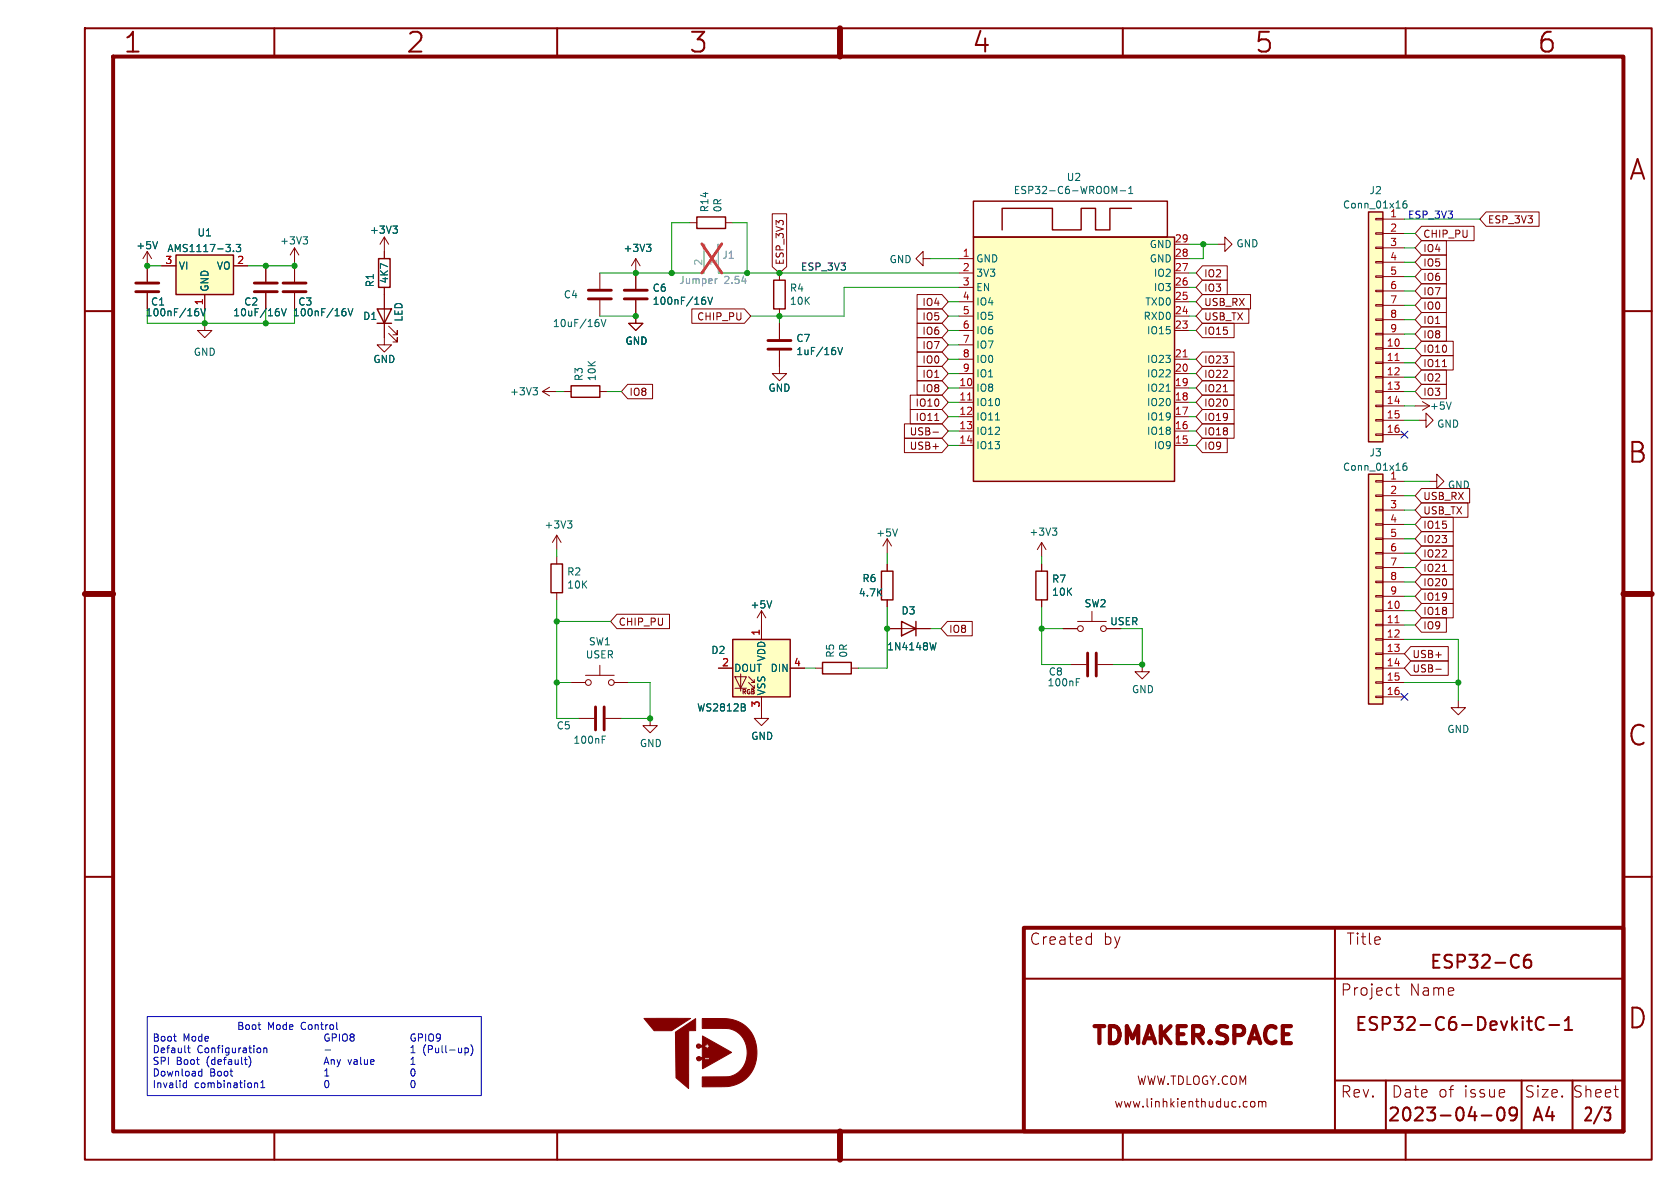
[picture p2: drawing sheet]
<svg xmlns="http://www.w3.org/2000/svg" width="297mm" height="210mm" viewBox="0 0 297 210" stroke-linecap="round" stroke-linejoin="round" font-family="sans-serif">
<g fill="none" stroke="#840000" stroke-width=".35">
<path d="M15 5h277v200h-277zM48.5 5v5M98.5 5v5M148.5 5v5M198.5 5v5M248.5 5v5M15 55h5M287 55h5M15 105h5M287 105h5M15 155h5M287 155h5"/>
<path d="M181 173h106M236 164v36M270.3 179.8v1.9l.1 .3 .4 .1M270.5 168.8a.91 .91 0 0 0-1.1 1v.8l.2 .4 .7 .1 .3-.2 .1-.8-.2-.3-.7-.2-.4 .5M272.9 180a.86 .86 0 0 0-1-.1 .86 .86 0 0 0-.4 .9 .97 .97 0 0 0 .3 1 .97 .97 0 0 0 1 .2l.1-.1M236 191h51M245 191v9M261.9 197.2h1.8M265 195.9a.55 .55 0 0 1 .9 .3 1.35 1.35 0 0 1-.5 1.9 .59 .59 0 0 1-.6-.5 1.79 1.79 0 0 1 .2-1.7zM268.2 196.8l-.5 .4h-.4l-.4-.4v-.6l.2-.3 .6-.1 .4 .2a1.52 1.52 0 0 1-.6 2.1h-.4M269 191v9M270 180.5h.8"/>
<path d="M273.9 181.2h1.8M276.6 182.1h1.3M276.6 180.4l.7-.6v2.3M278 191v9M283.6 195.8h1.1l-.6 .8a.48 .48 0 0 1 .6 .5v.5l-.2 .4-.6 .1M48.5 200v5M98.5 200v5M148.5 200v5M198.5 200v5M248.5 200v5"/>
</g>
<path d="M20 10h267v190h-267zM181 164h106v36h-106z" fill="none" stroke="#840000" stroke-width=".7"/>
<path d="M148.5 5v5M15 105h5M287 105h5M148.5 200v5" fill="none" stroke="#840000" stroke-width="1.1"/>
<g fill="none" stroke="#840000" stroke-width=".18">
<path d="M121.9 39.4h1.3M128.3 39.4h1.2M136.5 37.8h2.6v9.3l-1.3 1.2-1.3-1.2zM243.2 38.6h1.3v.3h-1.3zM244.5 38.7h3.8M262.7 37.5h9.4v2.5h-9.4l-1.1-1.3zM26 44.5v5.3M26 51.8v2.8M26 44.5l-.7 1.2M26 44.5l.8 1.2M28.6 47h2.5M36.2 57.2v1.2h1.3l-1.3 1.3-1.3-1.3h1.3"/>
<path d="M36.2 52.1v2.5M41.3 47h2.5M47 47v2.8M47 51.8v2.8M52.1 43.8l-.8 1.3M52.1 43.8v2.6M52.1 47v2.8M52.1 51.8v2.8M52.1 43.8l.7 1.3M67.9 50.8v10.2h1.3l-1.3 1.2-1.2-1.2h1.2M67.9 41.9v3.8M67.9 41.9l-.7 1.3"/>
<path d="M67.9 41.9l.8 1.3M68.7 58.9l1.5 1.6v-.8v.8h-.7M68.7 57.7l1.5 1.5v-.8v.8h-.7M106 48.3v2.8M106 53.1v2.8M112.4 53.1v4.1h1.3l-1.3 1.2-1.3-1.2h1.3M112.4 45.7v5.4M112.4 45.7l-.8 1.3M112.4 45.7l.8 1.3M122.3 54.6h9.3l1.1 1.3-1.1 1.3h-9.3zM137.8 48.3v1.2M137.8 54.6v1.3"/>
<path d="M137.8 57.2v2.7M162.1 52.1h4.4l1.1 1.2-1.1 1.3h-4.4zM162.1 54.6h4.4l1.1 1.3-1.1 1.3h-4.4zM162.1 59.7h4.4l1.1 1.3-1.1 1.2h-4.4zM162.1 57.1h4.4l1.1 1.3-1.1 1.3h-4.4zM163.2 45.7v-1.2l-1.3 1.2 1.3 1.3v-1.3h1.3M169.5 45.7h2.6M169.5 48.3h2.6M169.5 58.4h2.6M169.5 55.9h2.6M169.5 53.3h2.6M169.5 50.8h2.6"/>
<path d="M207.6 45.7h2.6M207.6 48.3h2.6M207.6 58.4h2.6M207.6 55.9h2.6M207.6 53.3h2.6M207.6 50.8h2.6M207.6 43.2h2.6M212.6 54.6h8.2v2.6h-8.2l-1.1-1.3zM212.6 57.1h5.6v2.6h-5.6l-1.1-1.3zM212.6 52.1h8.5v2.5h-8.5l-1.1-1.3zM212.6 49.5h4.4v2.6h-4.4l-1.1-1.3zM212.6 47h4.4v2.5h-4.4l-1.1-1.2z"/>
<path d="M215.3 43.2h1.2v-1.3l1.3 1.3-1.3 1.3v-1.3M243.2 58.9h1.3v.3h-1.3zM243.2 56.4h1.3v.2h-1.3zM243.2 53.8h1.3v.3h-1.3zM243.2 51.3h1.3v.3h-1.3zM243.2 48.8h1.3v.2h-1.3zM243.2 46.2h1.3v.3h-1.3zM243.2 43.7h1.3v.2h-1.3zM243.2 41.1h1.3v.3h-1.3zM244.5 41.3h3.8M244.5 43.8h3.8M244.5 46.4h3.8"/>
<path d="M244.5 48.9h3.8M244.5 51.4h3.8M244.5 54h3.8M244.5 56.5h3.8M244.5 59.1h3.8M251.3 50.2h4.4v2.5h-4.4l-1.1-1.3zM251.3 47.6h4.4v2.6h-4.4l-1.1-1.3zM251.3 45.1h4.4v2.5h-4.4l-1.1-1.2zM251.3 55.2h4.4v2.6h-4.4l-1.1-1.3zM251.3 52.7h4.4v2.5h-4.4l-1.1-1.2zM251.3 42.5h4.4v2.6h-4.4l-1.1-1.3zM251.3 40h9.3v2.5h-9.3l-1.1-1.2z"/>
<path d="M251.3 57.8h4.4v2.5h-4.4l-1.1-1.2zM95.9 69.2h2.5M95.9 69.2l1.3 .8M97.2 68.5l-1.3 .7M99.7 69.2h1.3M106 69.2h1.3M111 67.9h4.4v2.6h-4.4l-1.1-1.3zM137.8 62v4h1.3l-1.3 1.3-1.3-1.3h1.3M159.9 77.5h6.6l1.1 1.2-1.1 1.3h-6.6zM159.9 74.9h6.6l1.1 1.3-1.1 1.3h-6.6zM160.9 72.4h5.6l1.1 1.3-1.1 1.2h-5.6zM160.9 69.8h5.6l1.1 1.3-1.1 1.3h-5.6z"/>
<path d="M162.1 67.3h4.4l1.1 1.3-1.1 1.3h-4.4zM162.1 64.8h4.4l1.1 1.2-1.1 1.3h-4.4zM162.1 62.2h4.4l1.1 1.3-1.1 1.3h-4.4zM164.9 76.4h1M165.2 74.3h.8M169.5 68.6h2.6M169.5 71.1h2.6M169.5 73.7h2.6M169.5 76.2h2.6M169.5 78.7h2.6M169.5 66h2.6M169.5 63.5h2.6"/>
<path d="M169.5 61h2.6M207.6 68.6h2.6M207.6 71.1h2.6M207.6 73.7h2.6M207.6 76.2h2.6M207.6 78.7h2.6M207.6 66h2.6M207.6 63.5h2.6M212.6 64.8h5.6v2.5h-5.6l-1.1-1.3zM212.6 67.3h5.6v2.6h-5.6l-1.1-1.3zM212.6 69.8h5.6v2.6h-5.6l-1.1-1.3zM212.6 62.2h5.6v2.6h-5.6l-1.1-1.3z"/>
<path d="M212.6 77.5h4.4v2.5h-4.4l-1.1-1.3zM212.6 74.9h5.6v2.6h-5.6l-1.1-1.3zM212.6 72.4h5.6v2.5h-5.6l-1.1-1.2zM216.3 69.3h.7M243.2 76.7h1.3v.3h-1.3zM243.2 74.2h1.3v.2h-1.3zM243.2 71.6h1.3v.3h-1.3zM243.2 69.1h1.3v.2h-1.3zM243.2 66.5h1.3v.3h-1.3zM243.2 64h1.3v.3h-1.3zM243.2 61.5h1.3v.2h-1.3zM244.5 69.2h3.8"/>
<path d="M244.5 71.8h3.8M244.5 61.6h3.8M244.5 64.1h3.8M244.5 66.7h3.8M244.5 74.3h3.8M244.5 76.8h3.8M250.2 71.8h2.5M250.8 74.3h1.3v-1.3l1.3 1.3-1.3 1.3v-1.3M251.3 60.3h5.6v2.6h-5.6l-1.1-1.3zM251.3 62.9h5.6v2.5h-5.6l-1.1-1.3zM251.3 67.9h4.4v2.6h-4.4l-1.1-1.3zM251.3 65.4h4.4v2.5h-4.4l-1.1-1.2z"/>
<path d="M251.5 71l1.2 .8M252.7 71.8l-1.2 .7M255 64.8h.7M98.4 94.6l-.7 1.3M98.4 94.6v2.6M98.4 98.4v1.3M98.4 94.6l.8 1.3M156.8 95.3v2.5M156.8 99.7v1.3M156.8 95.3l-.7 1.2M156.8 95.3l.8 1.2M184.1 95.9v2.5"/>
<path d="M184.1 99.7v1.3M184.1 95.9l-.7 1.3M184.1 95.9l.8 1.3M243.2 97.7h1.3v.2h-1.3zM243.2 95.1h1.3v.3h-1.3zM243.2 92.6h1.3v.2h-1.3zM243.2 90h1.3v.3h-1.3zM243.2 87.5h1.3v.3h-1.3zM243.2 85h1.3v.2h-1.3zM244.5 85.1h3.8M244.5 87.6h3.8M244.5 90.2h3.8"/>
<path d="M244.5 92.7h3.8M244.5 95.3h3.8M244.5 97.8h3.8M251.3 94h5.6v2.5h-5.6l-1.1-1.2zM251.3 86.4h8.5v2.5h-8.5l-1.1-1.3zM251.3 88.9h8.2v2.5h-8.2l-1.1-1.2zM251.3 91.4h5.6v2.6h-5.6l-1.1-1.3zM251.3 96.5h5.6v2.6h-5.6l-1.1-1.3zM251.3 99.1h5.6v2.5h-5.6l-1.1-1.3zM252.7 85.1h1.3v-1.3l1.3 1.3-1.3 1.3v-1.3M98.4 104.8v1.2M103.5 119.4h5.1"/>
<path d="M106 117.6v1.8M109.1 108.6h9.3v2.5h-9.3l-1.2-1.2zM127 118.1h2.5M129.9 119.6h2.1l-1.1 2.1zM130.9 119.1v3.1M132.3 119.6l1 1.1v-.6M134.6 108v5M134.6 108l-.7 1.2M134.6 108l.8 1.2M139.7 118.1h2.5M144.1 118.1h1.3M150.5 118.1h1.3"/>
<path d="M156.8 111.1h7.7M156.8 106v1.3M167.5 109.9h4.4v2.5h-4.4l-1.1-1.3zM184.1 106v1.3M188 111.1h2.5M189.2 117.5h2.8M190.5 109.9h5.1M193 108.1v1.8M194.1 117.5h2.7M195.6 111.1h2.5M201.9 117.5v1.2h1.3l-1.3 1.3-1.2-1.3h1.2M243.2 118h1.3v.2h-1.3z"/>
<path d="M243.2 115.4h1.3v.3h-1.3zM243.2 112.9h1.3v.3h-1.3zM243.2 110.4h1.3v.2h-1.3zM243.2 107.8h1.3v.3h-1.3zM243.2 105.3h1.3v.2h-1.3zM243.2 102.7h1.3v.3h-1.3zM243.2 100.2h1.3v.3h-1.3zM244.5 118.1h3.8M244.5 108h3.8M244.5 110.5h3.8M244.5 113h3.8M244.5 115.6h3.8"/>
<path d="M244.5 100.3h3.8M244.5 102.9h3.8M244.5 105.4h3.8M249.4 114.3h6.6v2.5h-6.6l-1.1-1.2zM249.4 116.8h6.6v2.6h-6.6l-1.1-1.3zM251.3 109.2h4.4v2.6h-4.4l-1.1-1.3zM251.3 101.6h5.6v2.5h-5.6l-1.1-1.2zM251.3 106.7h5.6v2.5h-5.6l-1.1-1.2zM251.3 104.1h5.6v2.6h-5.6l-1.1-1.3zM253.8 118.3h1M255 101h.7M101 120.7h2.5"/>
<path d="M102.2 127h2.8M107.1 127h2.8M108.6 120.7h2.5M114.9 127v1.3h1.3l-1.3 1.2-1.2-1.2h1.2M129.9 121.7h2.1M132.3 120.7l1 1v-.5M132.8 121.7h.5M132.8 120.7h.5M134.6 123.2v3.8h1.3l-1.3 1.3-1.3-1.3h1.3M243.2 123.1h1.3v.2h-1.3zM243.2 120.5h1.3v.3h-1.3zM244.5 120.7h3.8"/>
<path d="M244.5 123.2h3.8M257.8 123.8v1.3h1.3l-1.3 1.3-1.3-1.3h1.3M192.4 165.6l.6 .1M193 164.9v2M193 166.8l-.6 .1M246.6 174.6h.8M246.9 173.9v1.7l.1 .2 .4 .1M221.2 194.8l.4-.1 .3 .3v.4l-.3 .3-.4-.1-.1-.2v-.4zM222.5 194.8l.4-.1 .2 .2M222.5 194.7v1M223.1 194.9l.3-.2 .3 .1 .1 .9M223.1 194.9v.8"/>
<circle cx="191" cy="111.1" r=".51"/>
<circle cx="195.1" cy="111.1" r=".51"/>
<circle cx="104" cy="120.7" r=".51"/>
<circle cx="108.1" cy="120.7" r=".51"/>
</g>
<g fill="none" stroke="#840000" stroke-width=".25">
<path d="M123.2 38.4h5.1v2h-5.1zM172.1 35.6h34.3v6.3h-34.3zM200 36.8h-3.8v3.8h-2.5v-3.8h-2.6v3.8h-5v-3.8h-8.9v3.8M241.9 37.5h2.6v40.6h-2.6zM31.1 45.1h10.2v7h-10.2zM66.7 54.6h2.5l-1.3 2.6zM66.7 57.2h2.5M66.9 45.7h2.1v5.1h-2.1zM136.8 49.5h2v5.1h-2zM172.1 41.9h35.5v43.2h-35.5zM101 68.2h5v2h-5zM97.4 99.7h2v5.1h-2z"/>
<path d="M241.9 83.8h2.6v40.7h-2.6zM129.5 113h10.2v10.2h-10.2zM145.4 117.1h5.1v2h-5.1zM155.8 101h2.1v5h-2.1zM159.4 109.9l2.5 1.2-2.5 1.3zM161.9 109.9v2.5M183.1 101h2.1v5h-2.1z"/>
</g>
<g fill="none" stroke="#840000" stroke-width=".51">
<path d="M24 51.6h4.1M24 50h4.1M45 51.6h4M45 50h4M50 51.6h4.1M50 50h4.1M104 52.8h4.1M104 51.3h4.1M110.4 52.8h4M110.4 51.3h4M135.8 61.7h4M135.8 60.2h4"/>
<path d="M192.3 115.4v4.1M193.8 115.4v4.1M105.3 125v4M106.8 125v4"/>
</g>
<g fill="none" stroke="#006464" stroke-width=".18">
<path d="M69.5 40h.7l-.4 .4M197 33.9l.4-1v1.3M198 33.7h1M199.5 34.2h.8M199.5 33.3l.4-.4v1.3M248.6 35.5l-.3 .1a.86 .86 0 0 0 0 1.2l.4-.1v-.5l-.2-.2h-.2l-.3 .2M27.8 42.7l-.4 1.3M34.8 54.6h.2M34.9 55l.2 .3v.3l-.2 .2M35.5 54.6l.4 1.2 .4-1.2M41.3 44.4v.1M41.8 43.2h.7l-.4 .5 .4 .1v.6l-.2 .1-.5-.1"/>
<path d="M49.8 54.6l.4 1.2 .4-1.2M53.6 41.9h.8l-.5 .4M54.1 42.3l.3 .3v.3l-.3 .2M60.8 54.6h.3M60.9 55l.3 .3v.3l-.3 .2M61.5 54.6l.5 1.2 .4-1.2M70 40.4l.2 .3v.3l-.2 .2M106.3 56.5l.4 1.2 .4-1.2M114.3 43.2h.8l-.4 .5M114.8 43.7l.3 .2v.3l-.3 .3M124.4 52.5h.2M124.5 53l.3 .3v.3l-.3 .2"/>
<path d="M125.1 52.5l.4 1.3 .5-1.3M94.2 68.5h.8l-.4 .5M94.8 69l.2 .3v.3l-.2 .2M148.1 61.4l.4 1.3 .5-1.3M176 74.2h.7M206.2 69.2h.7M256.6 71.1l-.5 1.2M100.3 92.1h.8l-.4 .5M100.9 92.6l.2 .2v.3l-.2 .2M158.7 93.5l-.5 1.3M186 93.3h.8l-.4 .5M186.6 93.8l.2 .3v.3l-.2 .2"/>
<path d="M248.6 81.9h-.3a.86 .86 0 0 0 0 1.2l.4-.1v-.4l-.2-.2h-.2l-.3 .2M136.4 106.2l-.4 1.3M165.5 113.6l-.3 1.3M190.3 120h.6M106.5 130.1h.6M131.7 125.1l.1 .2-.1 .3M131.7 124.5v.4"/>
</g>
<g fill="#ffffc2" stroke="#ffffc2" stroke-width=".18">
<path d="M129.5 113h10.2v10.2h-10.2z"/>
<path d="M241.9 83.8h2.6v40.7h-2.6z"/>
<path d="M241.9 37.5h2.6v40.6h-2.6z"/>
<path d="M172.1 41.9h35.5v43.2h-35.5z"/>
<path d="M31.1 45.1h10.2v7h-10.2z"/>
</g>
<path d="M124.5 44v4.3M127 44v4.3" fill="none" stroke="#a1a1a1" stroke-width=".18"/>
<g fill="#a1a1a1" stroke="#a1a1a1" stroke-width=".18">
<path d="M124.3 43.2h.3v.8h-.3z"/>
<path d="M126.9 43.2h.2v.8h-.2z"/>
</g>
<path d="M126.8 49.3l-.3 .1" fill="none" stroke="#989898" stroke-width=".18"/>
<path d="M124.1 43.1l3.5 5.2M127.6 43.1l-3.5 5.2" fill="none" stroke="#eb3a3d" stroke-width=".46"/>
<g fill="#840000" stroke="#840000" stroke-width=".18">
<path d="M113.8 180h8.3l-3.4 2.2h-3.1z"/>
<path d="M119.4 182.5l3.6-2.4v2.1h-1.3v10.2l-2.2-1.9z"/>
<path d="M124.1 180h2a8.4 8.4 0 0 1 5.7 1.4 6.4 6.4 0 0 1-.8 9.9l-.9 .4-1.3 .4h-4.7v-1.7l4.2-.1a3.8 3.8 0 0 0 3.8-3.6 4.1 4.1 0 0 0-3.3-4.9h-4.7z"/>
<path d="M124.2 183.1l5.1 2.9-5.1 2.9v-1.6l-.3 .1a.4 .4 0 0 1-.5 .1 .4 .4 0 0 1-.2-.4h.2a.15 .15 0 0 0 .2 .2 .15 .15 0 0 0 .1-.2 .16 .16 0 0 0-.3-.1l-.2 .1v-.1h1.3v.3h.9v-.3h-2.2a.52 .52 0 0 1 .8 0h.2v-1.9h-.3a.41 .41 0 0 1-.4 .2 .41 .41 0 0 1-.4-.3h.3a.15 .15 0 0 0 .2 0 .15 .15 0 0 0-.1-.2 .15 .15 0 0 0-.1 .2h-.3a.43 .43 0 0 1 .4-.4 .43 .43 0 0 1 .4 .2h.7v.3h.2v.3h.4v-.3h.3v-.3h-.3v-.3h-.4v.3h-.6z"/>
</g>
<path d="M171.1 70.7h.7M209.2 63.1h.7M246.6 63.7h.7M246.6 110.1h.7" fill="none" stroke="#a90000" stroke-width=".18"/>
<g fill="none" stroke="#0000c2" stroke-width=".18">
<path d="M26 179.7h59.1v14h-59.1zM32.6 191.4l.4 .1M33 191v1.3M33 192.2l-.4 .1M33.2 185.3h.4M33.3 184.8v1.1l.3 .2M35.3 189.4h.4M35.7 188.9v1.3M35.7 190.2h-.4M42.2 180.7h.5l.2 .3-.2 .3 .2 .1 .1 .3-.3 .3h-.5zM42.2 181.3h.5M43.4 188.1l.3 .1"/>
<path d="M43.5 181.3l.2-.2 .3 .2 .1 .4-.1 .2-.3 .1-.2-.1zM44.3 187.3v.8l-.3 .5M44.7 181.2l.3-.1 .3 .3v.3l-.3 .3-.3-.1-.1-.2zM45.1 191.5h.4l.1 .8M45.6 181.1h.5M45.8 180.7v1.1l.3 .2M45.9 185.3l.2 .2v.4l-.2 .2M46.1 191.4l.4-.4v1.3M46.1 192.3h.7M46.6 185.4l.2-.1h.3l.1 .8M46.6 185.3v.8M57.3 188.2l.4-1.3 .4 1.3"/>
<path d="M57.4 187.8h.6M57.4 190.2h.7M57.4 189.3l.4-.4v1.3M57.5 183a.59 .59 0 0 0-.1 .7 .59 .59 0 0 0 .8 .2v-.4h-.2M57.6 191.1l.1-.1a.68 .68 0 0 1 .4 .6 .68 .68 0 0 1-.4 .7 .84 .84 0 0 1-.1-1.2zM58.6 187.3v.9M58.6 187.4l.1-.1 .3 .1 .1 .8M58.7 182.8v1.2M59.4 182.9l.1 .3-.2 .2h-.6M59.5 180.7v1.1l.2 .2M60 182.8v1.2M60.7 182.8h.2a.43 .43 0 0 1 .5 .4v.4a.42 .42 0 0 1-.4 .5 .42 .42 0 0 1-.4-.5v-.4z"/>
<path d="M62.1 183.3l-.2 .3v.3l.2 .1h.4l.1-.2v-.2l-.2-.3M62.1 183.3l-.2-.2 .2-.3h.3l.2 .2-.2 .3M62.1 183.3h.3M65 187.3v.9M65 188l-.1 .1M65.9 187.3h-.2l-.2 .2 .1 .6 .3 .1M66.1 187.6l-.6 .1M72.6 186.1h.8M72.6 185.2l.4-.4v1.3M72.6 187.3l.4-.4v1.3M72.6 188.2h.8M72.8 189l.1-.1a.68 .68 0 0 1 .5 .7 .68 .68 0 0 1-.5 .6 .84 .84 0 0 1-.1-1.2z"/>
<path d="M72.8 191.1l.1-.1a.68 .68 0 0 1 .5 .6 .68 .68 0 0 1-.5 .7 .84 .84 0 0 1-.1-1.2zM73.4 182.8a.59 .59 0 0 0-.8 .6 .59 .59 0 0 0 .8 .6v-.5h-.2M74 183.4h.6l.1-.2-.1-.3-.6-.1v1.2M75.2 182.8v1.2M76 182.8h.1a.43 .43 0 0 1 .5 .4v.4a.42 .42 0 0 1-.4 .5 .42 .42 0 0 1-.4-.5v-.4zM77.8 183.3l-.2 .3h-.2l-.3-.3 .1-.5h.4l.2 .1a.84 .84 0 0 1-.3 1.1h-.3M82.2 185.3h.4l.2 .2-.1 .5h-.5M82.2 185.3v1.2M83.2 184.7a1.46 1.46 0 0 1 0 1.9"/>
</g>
<g fill="none" stroke="#009600" stroke-width=".18">
<path d="M121.9 39.4h-3.2v8.9M129.5 39.4h2.6v8.9M248.3 38.7h13.3M26 54.6v2.6h26.1v-2.6M26 47h2.6M36.2 54.6v2.6M47 54.6v2.6M52.1 46.4v.6h-8.3M106 55.9h6.4M106 48.3h18.5M127 48.3h42.5M137.8 55.9v1.3"/>
<path d="M164.5 45.7h5M167.6 55.9h1.9M167.6 53.3h1.9M167.6 58.4h1.9M169.5 50.8h-20.3v5.1h-16.5M210.2 55.9h1.3M210.2 53.3h1.3M210.2 43.2h5.1M210.2 48.3h1.3M210.2 50.8h1.3M210.2 58.4h1.3M212.7 43.2v2.5h-2.5"/>
<path d="M248.3 48.9h1.9M248.3 46.4h1.9M248.3 43.8h1.9M248.3 51.4h1.9M248.3 54h1.9M248.3 56.5h1.9M248.3 41.3h1.9M248.3 59.1h1.9M98.4 69.2h1.3M107.3 69.2h2.6M167.6 76.2h1.9M167.6 78.7h1.9"/>
<path d="M167.6 73.7h1.9M167.6 68.6h1.9M167.6 66h1.9M167.6 71.1h1.9M167.6 63.5h1.9M167.6 61h1.9M210.2 76.2h1.3M210.2 78.7h1.3M210.2 73.7h1.3M210.2 68.6h1.3M210.2 66h1.3M210.2 71.1h1.3"/>
<path d="M210.2 63.5h1.3M248.3 69.2h1.9M248.3 61.6h1.9M248.3 71.8h1.9M248.3 74.3h2.5M248.3 64.1h1.9M248.3 66.7h1.9M98.4 97.2v1.2M156.8 97.8v1.9M184.1 98.4v1.3M248.3 85.1h4.4M248.3 97.8h1.9"/>
<path d="M248.3 87.6h1.9M248.3 92.7h1.9M248.3 95.3h1.9M248.3 90.2h1.9M98.4 106v21h3.8M98.4 109.9h9.5M142.2 118.1h1.9M156.8 107.3v10.8h-5M164.5 111.1h1.9M184.1 107.3v10.2h5.1M184.1 111.1h3.9M198.1 111.1h3.8v6.4h-5.1"/>
<path d="M248.3 108h1.9M248.3 110.5h1.9M248.3 113h9.5v10.8M248.3 100.3h1.9M248.3 102.9h1.9M248.3 105.4h1.9M98.4 120.7h2.6M111.1 120.7h3.8v6.3h-5M248.3 120.7h9.5"/>
</g>
<path d="M247.7 76.2l1.2 1.2M248.9 76.2l-1.2 1.2M247.7 122.6l1.2 1.2M248.9 122.6l-1.2 1.2" fill="none" stroke="#000084" stroke-width=".18"/>
<g fill="#009600" stroke="#009600" stroke-width=".18">
<circle cx="114.9" cy="127" r=".46"/>
<circle cx="98.4" cy="109.9" r=".46"/>
<circle cx="98.4" cy="120.7" r=".46"/>
<circle cx="156.8" cy="111.1" r=".46"/>
<circle cx="184.1" cy="111.1" r=".46"/>
<circle cx="201.9" cy="117.5" r=".46"/>
<circle cx="257.8" cy="120.7" r=".46"/>
<circle cx="47" cy="57.2" r=".46"/>
<circle cx="36.2" cy="57.2" r=".46"/>
<circle cx="26" cy="47" r=".46"/>
<circle cx="47" cy="47" r=".46"/>
<circle cx="52.1" cy="47" r=".46"/>
<circle cx="212.7" cy="43.2" r=".46"/>
<circle cx="132.1" cy="48.3" r=".46"/>
<circle cx="137.8" cy="55.9" r=".46"/>
<circle cx="137.8" cy="48.3" r=".46"/>
<circle cx="112.4" cy="55.9" r=".46"/>
<circle cx="112.4" cy="48.3" r=".46"/>
<circle cx="118.7" cy="48.3" r=".46"/>
</g>
<g font-size="4.9" fill="#840000">
<text x="21.7" y="9.7">1</text>
<text x="71.7" y="9.7">2</text>
<text x="121.7" y="9.7">3</text>
<text x="171.7" y="9.7">4</text>
<text x="221.7" y="9.7">5</text>
<text x="271.7" y="9.7">6</text>
<text x="287.9" y="32.2">A</text>
<text x="287.7" y="82.2">B</text>
<text x="287.7" y="132.2">C</text>
<text x="287.7" y="182.2">D</text>
</g>
<text font-size="4.2" fill="#840000" x="192.6" y="185.4">TDMAKER.SPACE</text>
<g font-size="3.2" fill="#840000">
<text x="252.6" y="171.6">ESP32-C6</text>
<text x="239.4" y="182.6">ESP32-C6-DevkitC-1</text>
<text x="245.2" y="198.6">2023-04-09</text>
<text x="270.7" y="198.6">A4</text>
<text x="279.7" y="198.6">2/3</text>
</g>
<g font-size="2.8" fill="#840000">
<text x="182" y="167.2">Created</text>
<text x="195" y="167.2">by</text>
<text x="238" y="167.2">Title</text>
<text x="237" y="176.2">Project</text>
<text x="249.1" y="176.2">Name</text>
<text x="237" y="194.2">Rev.</text>
<text x="246" y="194.2">Date</text>
<text x="254.2" y="194.2">of</text>
<text x="258.8" y="194.2">issue</text>
<text x="269.5" y="194.2">Size.</text>
<text x="278" y="194.2">Sheet</text>
</g>
<g font-size="2.1" fill="#840000">
<text x="201" y="191.9">WWW.TDLOGY.COM</text>
<text x="197" y="195.9">www.linhkienthuduc.com</text>
</g>
<g font-size="1.8" fill="#006464">
<text x="179.2" y="34.5">ESP32-C6-WROOM-1</text>
<text x="188.5" y="32.1">U2</text>
<text x="242.1" y="34.5">J2</text>
<text x="34.9" y="41.9">U1</text>
<text x="65.3" y="41.5">+3V3</text>
<text x="125.4" y="37.6" transform="rotate(-90 125.4 37.6)">R14</text>
<text x="127.7" y="37.6" transform="rotate(-90 127.7 37.6)">0R</text>
<text x="237.4" y="37">Conn_01x16</text>
<text x="24" y="44.2">+5V</text>
<text x="29.5" y="44.7">AMS1117-3.3</text>
<text x="31.6" y="47.8">VI</text>
<text x="38.2" y="47.8">VO</text>
<text x="49.5" y="43.4">+3V3</text>
<text x="110.2" y="44.7">+3V3</text>
<text x="157.2" y="46.7">GND</text>
<text x="172.6" y="46.5">GND</text>
<text x="203.1" y="46.5">GND</text>
<text x="203.1" y="44">GND</text>
<text x="218.5" y="43.9">GND</text>
<text x="37" y="51.6" transform="rotate(-90 37 51.6)">GND</text>
<text x="66.2" y="50.8" transform="rotate(-90 66.2 50.8)">R1</text>
<text x="68.8" y="50.2" transform="rotate(-90 68.8 50.2)">4K7</text>
<text x="99.6" y="52.9">C4</text>
<text x="115.3" y="51.7">C6</text>
<text x="139.6" y="51.7">R4</text>
<text x="172.6" y="49.1">3V3</text>
<text x="172.6" y="51.6">EN</text>
<text x="203.9" y="51.6">IO3</text>
<text x="203.9" y="49.1">IO2</text>
<text x="25.7" y="56.1">100nF/16V</text>
<text x="26.6" y="54.2">C1</text>
<text x="41.2" y="56.1">10uF/16V</text>
<text x="43.1" y="54.2">C2</text>
<text x="51.7" y="56.1">100nF/16V</text>
<text x="52.7" y="54.2">C3</text>
<text x="64.1" y="56.7">D1</text>
<text x="71.3" y="56.9" transform="rotate(-90 71.3 56.9)">LED</text>
<text x="97.7" y="58">10uF/16V</text>
<text x="115.3" y="54">100nF/16V</text>
<text x="139.6" y="54">10K</text>
<text x="172.6" y="54.2">IO4</text>
<text x="172.6" y="56.7">IO5</text>
<text x="172.6" y="59.2">IO6</text>
<text x="202.1" y="56.7">RXD0</text>
<text x="202.4" y="54.2">TXD0</text>
<text x="202.7" y="59.2">IO15</text>
<text x="34.2" y="63.1">GND</text>
<text x="65.9" y="64.3">GND</text>
<text x="110.5" y="61.1">GND</text>
<text x="140.7" y="60.6">C7</text>
<text x="140.7" y="62.9">1uF/16V</text>
<text x="172.6" y="61.8">IO7</text>
<text x="172.6" y="64.3">IO0</text>
<text x="202.7" y="64.3">IO23</text>
<text x="90.1" y="70">+3V3</text>
<text x="103.2" y="67.4" transform="rotate(-90 103.2 67.4)">R3</text>
<text x="105.5" y="67.4" transform="rotate(-90 105.5 67.4)">10K</text>
<text x="135.8" y="69.4">GND</text>
<text x="172.6" y="69.4">IO8</text>
<text x="172.6" y="71.9">IO10</text>
<text x="172.6" y="66.9">IO1</text>
<text x="202.7" y="71.9">IO20</text>
<text x="202.7" y="69.4">IO21</text>
<text x="202.7" y="66.9">IO22</text>
<text x="172.6" y="74.5">IO11</text>
<text x="172.6" y="77">IO12</text>
<text x="202.7" y="77">IO18</text>
<text x="202.7" y="74.5">IO19</text>
<text x="252.7" y="72.6">+5V</text>
<text x="254" y="75.8">GND</text>
<text x="172.6" y="79.6">IO13</text>
<text x="203.9" y="79.6">IO9</text>
<text x="237.4" y="83.4">Conn_01x16</text>
<text x="242.1" y="80.8">J3</text>
<text x="96.2" y="93.6">+3V3</text>
<text x="154.8" y="95">+5V</text>
<text x="181.9" y="94.9">+3V3</text>
<text x="100.2" y="101.9">R2</text>
<text x="100.2" y="104.2">10K</text>
<text x="132.6" y="107.7">+5V</text>
<text x="151.8" y="105.6">4.7K</text>
<text x="152.4" y="103.1">R6</text>
<text x="185.9" y="103.2">R7</text>
<text x="185.9" y="105.5">10K</text>
<text x="191.7" y="107.5">SW2</text>
<text x="159.3" y="108.8">D3</text>
<text x="196.2" y="110.7">USER</text>
<text x="103.5" y="116.5">USER</text>
<text x="104" y="114.2">SW1</text>
<text x="125.7" y="115.8">D2</text>
<text x="129.8" y="118.9">DOUT</text>
<text x="135.4" y="117" transform="rotate(-90 135.4 117)">VDD</text>
<text x="136.1" y="118.9">DIN</text>
<text x="147.6" y="116.3" transform="rotate(-90 147.6 116.3)">R5</text>
<text x="149.9" y="116.3" transform="rotate(-90 149.9 116.3)">0R</text>
<text x="156.8" y="115.1">1N4148W</text>
<text x="185.3" y="119.6">C8</text>
<text x="123.2" y="125.9">WS2812B</text>
<text x="135.4" y="122.9" transform="rotate(-90 135.4 122.9)">VSS</text>
<text x="185.1" y="121.5">100nF</text>
<text x="200.1" y="122.7">GND</text>
<text x="98.4" y="129.1">C5</text>
<text x="101.3" y="131.6">100nF</text>
<text x="132.7" y="130.9">GND</text>
<text x="255.8" y="129.7">GND</text>
<text x="113.1" y="132.2">GND</text>
</g>
<g font-size="1.8" fill="#a90000">
<text x="245.7" y="38.5">1</text>
<text x="245.7" y="41">2</text>
<text x="29.2" y="46.7">3</text>
<text x="41.9" y="46.7">2</text>
<text x="170.1" y="45.5">1</text>
<text x="207.6" y="45.5">28</text>
<text x="207.6" y="42.9">29</text>
<text x="245.7" y="43.6">3</text>
<text x="245.7" y="46.1">4</text>
<text x="170.1" y="48">2</text>
<text x="170.1" y="50.5">3</text>
<text x="170.1" y="53.1">4</text>
<text x="207.6" y="53.1">25</text>
<text x="207.6" y="50.5">26</text>
<text x="207.6" y="48">27</text>
<text x="245.7" y="48.6">5</text>
<text x="245.7" y="51.2">6</text>
<text x="245.7" y="53.7">7</text>
<text x="35.9" y="54" transform="rotate(-90 35.9 54)">1</text>
<text x="170.1" y="55.6">5</text>
<text x="170.1" y="58.2">6</text>
<text x="207.6" y="58.2">23</text>
<text x="207.6" y="55.6">24</text>
<text x="245.7" y="56.3">8</text>
<text x="245.7" y="58.8">9</text>
<text x="170.1" y="60.7">7</text>
<text x="170.1" y="63.2">8</text>
<text x="170.1" y="65.8">9</text>
<text x="207.6" y="65.8">20</text>
<text x="207.6" y="63.2">21</text>
<text x="245.1" y="61.3">10</text>
<text x="245.1" y="63.9">11</text>
<text x="169.5" y="68.3">10</text>
<text x="169.5" y="70.9">11</text>
<text x="207.6" y="70.9">18</text>
<text x="207.6" y="68.3">19</text>
<text x="245.1" y="66.4">12</text>
<text x="245.1" y="69">13</text>
<text x="245.1" y="71.5">14</text>
<text x="169.5" y="73.4">12</text>
<text x="169.5" y="75.9">13</text>
<text x="207.6" y="75.9">16</text>
<text x="207.6" y="73.4">17</text>
<text x="245.1" y="74">15</text>
<text x="245.1" y="76.6">16</text>
<text x="169.5" y="78.5">14</text>
<text x="207.6" y="78.5">15</text>
<text x="245.7" y="84.8">1</text>
<text x="245.7" y="87.4">2</text>
<text x="245.7" y="89.9">3</text>
<text x="245.7" y="92.5">4</text>
<text x="245.7" y="95">5</text>
<text x="245.7" y="97.5">6</text>
<text x="245.7" y="100.1">7</text>
<text x="245.1" y="107.7">10</text>
<text x="245.7" y="102.6">8</text>
<text x="245.7" y="105.2">9</text>
<text x="134.4" y="112.4" transform="rotate(-90 134.4 112.4)">1</text>
<text x="245.1" y="110.2">11</text>
<text x="245.1" y="112.8">12</text>
<text x="127.6" y="117.9">2</text>
<text x="140.3" y="117.9">4</text>
<text x="245.1" y="115.3">13</text>
<text x="245.1" y="117.9">14</text>
<text x="134.4" y="125.1" transform="rotate(-90 134.4 125.1)">3</text>
<text x="245.1" y="120.4">15</text>
<text x="245.1" y="122.9">16</text>
</g>
<g font-size="1.8" fill="#0000c2">
<text x="248.9" y="38.7">ESP_3V3</text>
<text x="27" y="184.4">Boot</text>
<text x="32.4" y="184.4">Mode</text>
<text x="47.3" y="182.3">Mode</text>
<text x="53.2" y="182.3">Control</text>
<text x="27" y="186.4">Default</text>
<text x="27" y="188.5">SPI</text>
<text x="27" y="190.5">Download</text>
<text x="31.2" y="188.5">Boot</text>
<text x="34.9" y="186.4">Configuration</text>
<text x="36.6" y="188.5">(default)</text>
<text x="37.1" y="190.5">Boot</text>
<text x="57.2" y="186.4">1</text>
<text x="60.2" y="188.5">value</text>
<text x="66.3" y="188.5">1</text>
<text x="74.5" y="186.4">(Pull-up)</text>
<text x="27" y="192.6">Invalid</text>
<text x="34.4" y="192.6">combination1</text>
</g>
<g font-size="1.8" fill="#840000">
<text x="263.1" y="39.7">ESP_3V3</text>
<text x="138.7" y="46.8" transform="rotate(-90 138.7 46.8)">ESP_3V3</text>
<text x="251.6" y="47.3">IO5</text>
<text x="251.6" y="44.7">IO4</text>
<text x="251.6" y="42.2">CHIP_PU</text>
<text x="212.9" y="51.7">IO3</text>
<text x="212.9" y="49.2">IO2</text>
<text x="251.6" y="52.4">IO7</text>
<text x="251.6" y="49.8">IO6</text>
<text x="123.1" y="56.8">CHIP_PU</text>
<text x="162.9" y="54.3">IO4</text>
<text x="162.9" y="56.8">IO5</text>
<text x="162.9" y="59.3">IO6</text>
<text x="212.9" y="56.8">USB_TX</text>
<text x="212.9" y="59.3">IO15</text>
<text x="212.9" y="54.3">USB_RX</text>
<text x="251.6" y="57.4">IO1</text>
<text x="251.6" y="54.9">IO0</text>
<text x="251.6" y="60">IO8</text>
<text x="162.9" y="61.9">IO7</text>
<text x="162.9" y="64.4">IO0</text>
<text x="212.9" y="64.4">IO23</text>
<text x="251.6" y="62.5">IO10</text>
<text x="251.6" y="65.1">IO11</text>
<text x="111.3" y="70.1">IO8</text>
<text x="162.9" y="69.5">IO8</text>
<text x="162.9" y="67">IO1</text>
<text x="212.9" y="67">IO22</text>
<text x="212.9" y="69.5">IO21</text>
<text x="251.6" y="70.1">IO3</text>
<text x="251.6" y="67.6">IO2</text>
<text x="160.7" y="77.1">USB-</text>
<text x="161.7" y="74.6">IO11</text>
<text x="161.7" y="72">IO10</text>
<text x="212.9" y="72">IO20</text>
<text x="212.9" y="77.1">IO18</text>
<text x="212.9" y="74.6">IO19</text>
<text x="160.7" y="79.7">USB+</text>
<text x="212.9" y="79.7">IO9</text>
<text x="251.6" y="88.5">USB_RX</text>
<text x="255.9" y="86.6">GND</text>
<text x="251.6" y="91.1">USB_TX</text>
<text x="251.6" y="93.6">IO15</text>
<text x="251.6" y="96.2">IO23</text>
<text x="251.6" y="98.7">IO22</text>
<text x="251.6" y="101.2">IO21</text>
<text x="251.6" y="103.8">IO20</text>
<text x="251.6" y="106.3">IO19</text>
<text x="109.4" y="110.8">CHIP_PU</text>
<text x="167.8" y="112">IO8</text>
<text x="251.6" y="111.4">IO9</text>
<text x="251.6" y="108.9">IO18</text>
<text x="249.7" y="116.5">USB+</text>
<text x="249.7" y="119">USB-</text>
</g>
<g font-size="1.8" fill="#aaa">
<text x="124.2" y="47" transform="rotate(-90 124.2 47)">2</text>
<text x="126.7" y="47" transform="rotate(-90 126.7 47)">1</text>
</g>
<g font-size="1.8" fill="#989898">
<text x="127.6" y="45.9">J1</text>
<text x="120" y="50.4">Jumper</text>
<text x="128" y="50.4">2.54</text>
</g>
<text font-size="1.8" fill="#0f0f0f" x="141.6" y="47.9">ESP_3V3</text>
<text font-size="1.1" fill="#840000" x="131.1" y="122.9">RGB</text>
</svg>
